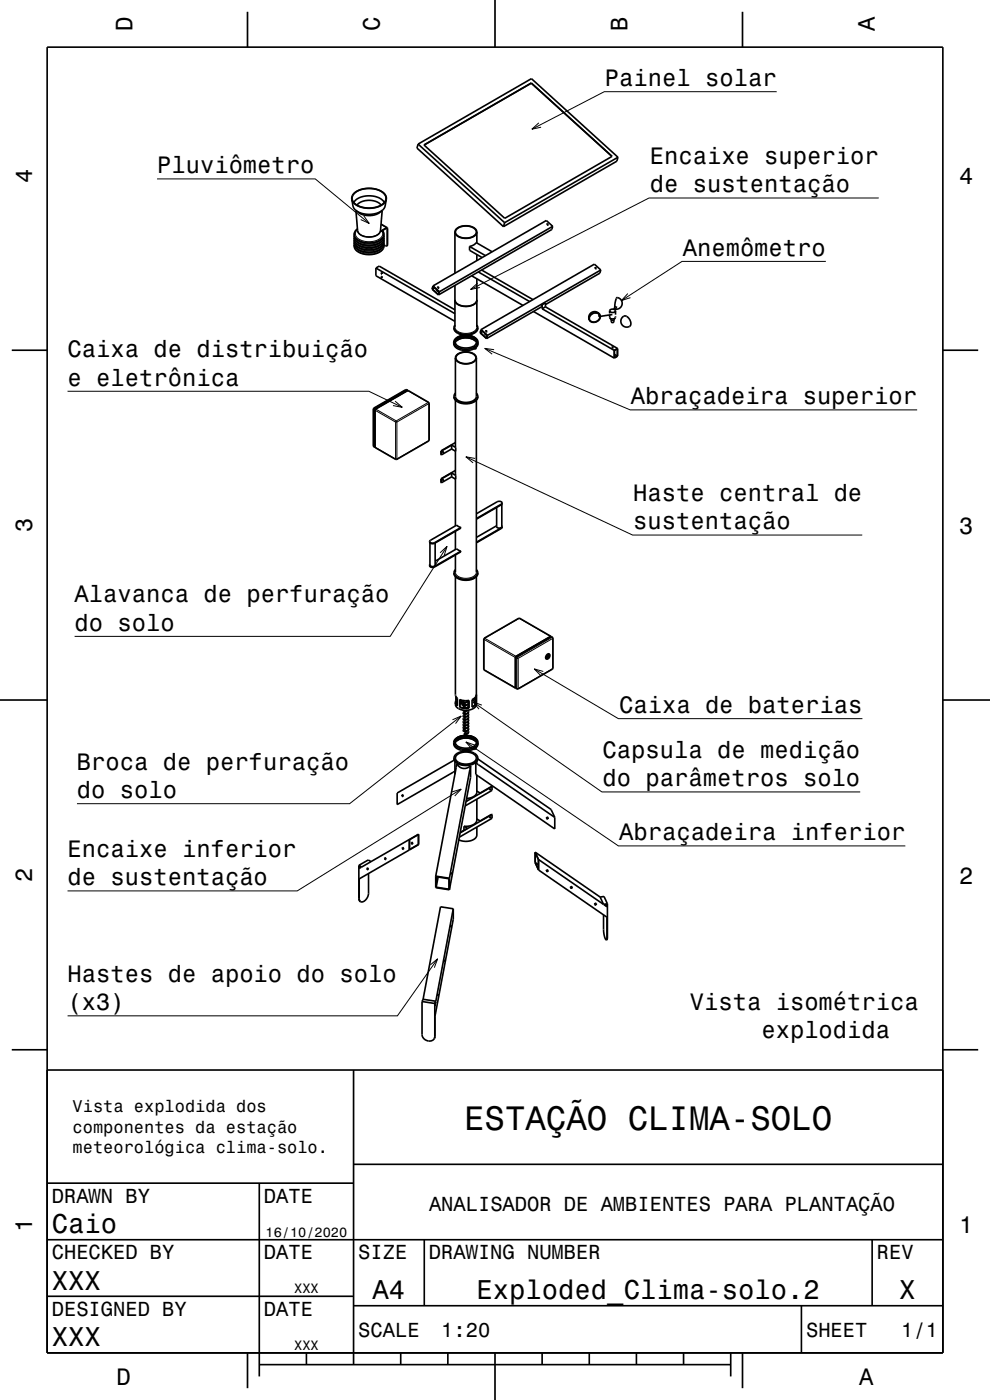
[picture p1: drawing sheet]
<svg xmlns="http://www.w3.org/2000/svg" width="210mm" height="297mm" viewBox="0 0 210 297" stroke-linecap="round" stroke-linejoin="round" font-family="sans-serif">
<g fill="none" stroke="#000" stroke-width=".35">
<path d="M10 10h190v277h-190zM52.5 2.5v7.5M105 0v10M112.7 17.6l-22.8 13.2M112.7 17.6l17.1 15.6-22.7 13.1-17.2-15.5M112.7 17.6l-22.7 13.2M157.5 2.5v7.5M88.7 30.6l24-13.9 18.4 16.7M88.7 30.6l-.3 .8 18.4 16.7M88.7 30.6l18.3 16.6M131.1 33.4l-.3 .8-24 13.9M131.1 33.4l-24.1 13.8"/>
<path d="M74.6 42.3a3.5 3.5 0 0 0 3.8 1.9 3.4 3.4 0 0 0 3.5-1.9M74.6 42.3a2.33 2.33 0 0 1 2.4-2.2 4.6 4.6 0 0 1 4.9 1.5v.7M74.6 42.3l.3 1.5 .6 .8M75 43a4.4 4.4 0 0 1 5.3-1.1l.7 .4 .5 .7M75.2 51.9v.7l.7 .8 .9 .4 1.2 .2h1.1l1-.3 1.1-.8 .2-1 .6 .3M75.2 50v.7l.7 .7 1 .5 1.2 .2 1.3-.2 1.2-.4 .7-.8 .1-.7M75.2 50.5l.1 .7 .6 .7 1 .5 1.3 .1 1.4-.1 1.1-.5 .6-.7 .1-.7M75.2 51l.1 .7 .6 .7 1.1 .5 1.2 .1 1.4-.1 1-.5 .7-.7 .1-.7M75.2 51.4v.7l.7 .8 1.1 .5 1.2 .1 1.4-.1 1-.5 .7-.7 .1-.8M75.2 41a5.1 5.1 0 0 1 6.4 .3 1.58 1.58 0 0 1-1 2.4 4.9 4.9 0 0 1-5.7-1l-.2-.8zM75.5 44.6a5.1 5.1 0 0 0 5.6 0M75.5 44.6a4 4 0 0 0 3.5 1.1l.3-.1a3.4 3.4 0 0 0 1.8-1"/>
<path d="M75.5 44.7l.4 4.3 .6 .8a3.1 3.1 0 0 0 4.2-.7l.4-4.4M75.7 43.5a3.7 3.7 0 0 1 5.1 0M75.8 48.6a1.42 1.42 0 0 0-.6 1.5 1.42 1.42 0 0 0 1.2 1.1l1 .3 1.1 .1 1.8-.5 .8-.5 .3-.5v-.6l-.3-.6M79.7 56.9v1.6l16.8 9.7M79.7 56.9l.7-.4 16.1 9.2M79.7 56.9l16.8 9.6M80.7 49.2l1.4-.8-.1 3.8M80.8 47.5l1.3 .8M80.9 57.9l.1 .2zM80.9 58.7l.1 .2zM80.9 57.8l.2 .3M80.9 58.7l.2 .2"/>
<path d="M81.9 42.3l-.2 1.5-.6 .8M82.1 48.3l.1 3.6-.2 .3M82.1 48.3l-1.4 .8M96.5 49.2a2.09 2.09 0 0 1 2.5-1.3l.9 .1a1.46 1.46 0 0 1 1.2 1.2M96.5 49.2a2.11 2.11 0 0 0 2.5 1.4l.9-.2a1.45 1.45 0 0 0 1.2-1.2M96.5 49.2v8.8M96.9 48.5a3 3 0 0 1 4.1 .4 1.45 1.45 0 0 1-1.7 1.6 2.21 2.21 0 0 1-2.7-1.3zM99.6 52.3l.8-.3 .6-.5 3.4 1.9M99.6 52.3v.8l2.7 1.5M99.6 52.3l3.4 1.9M100.1 58.5l10.8 6.3M101.1 49.2v2.3"/>
<path d="M101.1 54v1.3M101.1 59.1v10.3M101.5 57.7l10.8 6.3M102.2 57.3l10.9 6.3M107 47.2l-.2 .9M116 47.6l.3 .1M116 47.6l.3 .1h-.3zM117.2 48l-.1 .7-24.1 13.9M117.2 48l-1.3-1.2-24.1 13.9M117.2 48l-24 13.9M126.2 56.9l.3 .1M126.2 56.8l.3 .1-.3 .1z"/>
<path d="M127.4 57.3l-24 13.9M127.4 57.3l-.2 .6-11.5 6.7M127.4 57.3l-1.3-1.3-24.1 13.9M2.5 74.3h7.5M91.8 60.7l-.1 .6 1.3 1.3M91.8 60.7l1.4 1.2M91.9 60.7l1.3 1.2-.2 .6-1.3-1.2zM92.2 61l-.5 .3M92.6 61.6l.3 .1M92.8 61.6h-.2M92.8 61l.3 .1M92.9 61.7h.1"/>
<path d="M93.2 61.9l-.2 .7M96.3 72.6a2.49 2.49 0 0 0 3 1.5l1.3-.4M96.3 72.6a1.71 1.71 0 0 0 1.7 1.7M96.3 69.5a2.48 2.48 0 0 0 3 1.4l1.1-.3a1.37 1.37 0 0 0 .9-1.1M96.3 69.5a2 2 0 0 0 2.3 1.6 2.38 2.38 0 0 0 2.7-1.5v-.1M96.5 69l-.2 .5M96.5 63.7a2.11 2.11 0 0 0 2.5 1.3l.9-.2a1.45 1.45 0 0 0 1.2-1.1M96.5 63.6a2.11 2.11 0 0 0 2.5 1.4l.9-.2a1.46 1.46 0 0 0 1.2-1.2M96.5 60.6v8.8M96.5 72.7a3.1 3.1 0 0 1 4.5-.2l.1 .2M96.5 72.2a3.5 3.5 0 0 1 4.6 0M96.6 75.9v8.2a2.28 2.28 0 0 0 3 1.2l.2-.1a1.44 1.44 0 0 0 1.2-1.1v-8.2"/>
<path d="M96.6 75.9a2.29 2.29 0 0 0 3 1.2h.2a1.44 1.44 0 0 0 1.2-1.2M96.6 75.9a2.28 2.28 0 0 1 3-1.2l.2 .1a1.44 1.44 0 0 1 1.2 1.1M96.8 73.2a3.5 3.5 0 0 0 3.7 .2M96.8 73.2a1.02 1.02 0 0 1-.2-1.1 1.02 1.02 0 0 1 .8-.7 3 3 0 0 1 3.7 .8v.6l-.3 .4M96.9 75.4a2.84 2.84 0 0 1 4 .2 1.4 1.4 0 0 1-1.7 1.5 2.03 2.03 0 0 1-2.5-1.2zM98 74.3h1.7M98 71.2h1.6M98 71.2l-.4 .1a1.1 1.1 0 0 0-1 .7 1.1 1.1 0 0 0 .2 1.2M98 71.2l-.9 .3a1.36 1.36 0 0 0-.8 1.1M99.6 71.2l.4 .1a1.12 1.12 0 0 1 1 .7 1.12 1.12 0 0 1-.2 1.2M99.6 71.2l.9 .3a1.42 1.42 0 0 1 .9 1.1M100.5 73.4l.1 .3"/>
<path d="M100.5 73.4h.1M100.5 74l-.8 .3M100.5 73.7h.1M100.5 73.7v.3M100.5 74h.1M100.5 73.7l.2 .4M100.5 74l.2 .1M100.6 73.9l.1 .1zM100.6 73.6v.1M100.6 73.7l.2 .3M100.7 73.6l.2 .4M100.7 73.9h.1"/>
<path d="M100.7 73.6h.1M100.7 73.6l.3 .2-.1 .2M100.8 73.2l-.3 .2M100.8 74l-.1 .1M100.9 74h.1M101.1 69l.2 .5M101.4 72.6a1.3 1.3 0 0 1-.7 1M101.4 72.6a1.17 1.17 0 0 1-.5 1.1M102 69.9l-.2 .7 1.4 1.2M102 69.9l1.4 1.3M102.4 70.3l-.5 .3 .2-.6 1.2 1.2-.1 .6M102.8 70.9l.3 .1"/>
<path d="M103 70.8l-.2 .1M103 70.3l.3 .1M103 70.2l.3 .1-.3 .1zM103.1 70.9v.1M103.4 71.2l-.2 .6M113.2 66.1l17.1 9.9M115 64.7l.7-.4v.8M115 64.7l-.1 .4-11.7 6.7M115 64.7v.8M115 65.5l15.3 8.8M115.7 65.1l15.3 8.8M115.7 65.1l-.7 .4"/>
<path d="M125.3 66.9a1.05 1.05 0 0 1 1.2-.5 1.05 1.05 0 0 1 .7 1 1.13 1.13 0 0 1-1.1 .9 1.13 1.13 0 0 1-1.1-.8zM127.3 66.8a1.29 1.29 0 0 1-.7 1.5 1.29 1.29 0 0 1-1.6-.4M127.3 66.8a1.28 1.28 0 0 0-1.6-.3 1.28 1.28 0 0 0-.7 1.4M127.3 66.8a1.25 1.25 0 0 0-1.7-.6 1.25 1.25 0 0 0-.6 1.7M129.3 65.9a.72 .72 0 0 1 1.3 0M129.3 65.9a.72 .72 0 0 0 1.3 0M129.3 66.8l.1 .7M129.3 65.9v.6M129.4 67.5l.6 .2 .5-.2M129.4 67.5l.5 .4h.3l.3-.4M129.7 67.8l.1 .6 .4-.1M129.8 73.7h.3"/>
<path d="M129.9 73.7l.2 .1h-.2zM129.9 66.7l-2.7 .4-.1-.2M130.2 68.3h.1M130.2 67.8v.5M130.3 74.3v1.7M130.3 74.4v1.5l.7-.4M130.3 75.2l.7 .3M130.4 65.2l.1-1.3a.55 .55 0 0 1 .2-.6 .55 .55 0 0 1 .6-.1 1.25 1.25 0 0 1 .6 1.5 1.25 1.25 0 0 1-1.3 .9M130.6 64.9l-.4 .7M130.6 67.1l-.1 .4M130.6 65.9v.9M130.8 65l-.3 .8"/>
<path d="M131 74v1.5M131 73.9v1.7l-.7 .4M131 73.9l-.7 .4M132.1 67.2a1.05 1.05 0 0 1 1.6 .8 .94 .94 0 0 1-.2 1.3 .94 .94 0 0 1-1.3-.1 1.25 1.25 0 0 1-.1-2zM200 74.3h7.5M79.5 94.9h.1M79.6 86.7l-.1 .3v7.9M79.7 86.8l6.8-3.9 4.4 2.5 .1 8-6.9 4.1-4.5-2.5v-8zM86.5 82.8l-7 4.1v8M86.5 82.8h-.1M86.5 82.8l-.4-.1-6.9 4.1v7.8l.3 .3M93.5 95.7l.1 .8"/>
<path d="M93.5 95.7h.1M93.6 95.7v.8M93.9 95.8h.2l-.2 .2zM94 95.8l-.1 .2M95.8 94.4v.8M95.8 95.2l-2.2 1.3M95.8 94.4l-2.2 1.3M95.8 94.4l.9 .5M96.3 84.1a2.48 2.48 0 0 0 3 1.4l1.1-.3a1.37 1.37 0 0 0 .9-1.1M96.3 84.1a1.99 1.99 0 0 0 2.3 1.6 2.38 2.38 0 0 0 2.7-1.5v-.1M96.6 83.4l-.3 .7M96.6 84.9l.1 10"/>
<path d="M96.6 95.7l.1 5.2M96.6 93.9l-3.1 1.8M96.6 99.8l-3.1 1.8M96.7 94.9v.8l-.9-.5M101 83.4l.3 .7M101 84.9v36.5M91.2 115.2v4.7a.63 .63 0 0 0 1.1 0v-4.7M91.2 119.7l-.1 .2M93.5 101.6l.1 .8M93.5 101.6h.1M93.6 101.6v.8M93.9 101.8h.2l-.2 .1z"/>
<path d="M94 101.7l-.1 .2M95.8 100.4v.8M95.8 101.2l-2.2 1.2M95.8 100.4l-2.2 1.2M95.8 100.4l.9 .5M96.6 101.6v10M96.6 112.7v3.9M96.6 117.7v3.7M96.7 100.9v.8l-.9-.5M97.8 111.9l-5.6 3.3-.7 .1-.3-.2-.1-.2M97.8 111.9l-5.6 3.2-.7 .1-.4-.3M97.8 111.9l-.9-.5-5.6 3.2-.2 .3"/>
<path d="M97.8 116.9l-5.6 3.4h-.7l-.3-.1-.1-.3M97.8 116.9l-.9-.5-4.6 2.7M97.8 116.9l-5.6 3.2-.7 .1-.4-.3M105.3 111.5l-4.3 2.5M106.4 107v4.7a.64 .64 0 0 1-1.1 0v-4M106.4 111.6l.1 .1M106.5 106.7l-.2 .4-5.3 3M106.5 106.7l-.4-.3-.6 .1-4.5 2.5M106.5 106.7l-.2 .3-5.3 3M106.5 111.7l-.2 .4-5.3 3.1M106.5 111.7l-.2 .3-5.3 3M96.3 121.5a2 2 0 0 0 2.3 1.6 2.36 2.36 0 0 0 2.7-1.5v-.1"/>
<path d="M96.3 121.5a2.5 2.5 0 0 0 3.1 1.5l.9-.3a1.44 1.44 0 0 0 1-1.2M96.6 120.8l-.3 .7M96.6 122.3v25.1l.4 .7v1.7l-.4-.8M101 120.8l.3 .7M101 122.3v27.1a2.27 2.27 0 0 1-2.9 1.2h-.2a1.41 1.41 0 0 1-1.3-1.6M109.5 139.2l-.2 .3 .1 6.5M109.5 139.3l-.1 6.6M116.2 139.1l.3-.1 .1 .2-.4 .5-.2-.2zM116.5 139.1l-.5 .3M116.6 139.1l-.6 .3M116.6 139.1l-.6 .4M116.6 139.1l-.1-.2-.4 .2a.43 .43 0 0 0 0 .6h.2"/>
<path d="M116.6 139.1l-.3 .6M116.6 139.1v-.3a.58 .58 0 0 0-.7 .3 .58 .58 0 0 0 .1 .7l.3-.1M116.9 135l-7.4 4.3M116.9 135v.1M116.9 135l-7.4 4.2M116.9 135l-6.9-3.8-7.3 4.2v6.7l6.7 3.9M116.9 135.1l-7.5 4.4v6.5M116.9 135.1l.4 .3-.1 6.5-7.3 4.3-.5-.2M0 148.5h10M96.3 157.5a2.49 2.49 0 0 0 3 1.5l1.3-.4M96.3 157.5a1.71 1.71 0 0 0 1.7 1.7M96.5 157.6a3.1 3.1 0 0 1 4.3-.4l.3 .4"/>
<path d="M96.5 157.1a3.5 3.5 0 0 1 4.6 0M96.7 148.6l-.1 .4M96.7 147.8v.8M96.8 148.6a.8 .8 0 0 0 .2 1M96.8 148.6h-.1M96.8 147.9v.7M96.8 158.1a3.5 3.5 0 0 0 3.7 .2M96.8 158.1a1.02 1.02 0 0 1-.2-1.1 1.02 1.02 0 0 1 .8-.7 3 3 0 0 1 3.7 .8v.6l-.3 .4M97 148.8l-.3 .4M97.5 148.4l.9 .2h1.1v1.6l-1.1 .1-.9-.3zM97.5 150l1.2 .2h.8M97.5 149.2l.1 .2"/>
<path d="M97.8 149.2l-.2 .2M97.8 149.2h.1M97.8 148.5v.7M98 159.2h1.7M98 149.4h.1M98 148.6v.8M98 149.4l.1 .3M98 156.1h1.6M98 156.1l-.4 .1a1.1 1.1 0 0 0-1 .7 1.1 1.1 0 0 0 .2 1.2M98 156.1l-.9 .3a1.37 1.37 0 0 0-.8 1.1M98.2 149.5l-.1 .2M98.3 150v.2"/>
<path d="M98.3 149.5l-.2 .2M98.3 149.5h.1M98.3 148.6v.9M98.5 148.6l-.2 .1M98.6 154.7l-.3 .2M98.6 154.1l-.3 .2M98.6 153.5l-.3 .2M98.6 152.9l-.3 .2M98.6 152.3l-.3 .2M98.6 151.7l-.3 .2M98.6 151.1l-.3 .1M98.6 149.8l-.3 .2"/>
<path d="M98.6 149.2l-.3 .1M98.6 150.9l.1 4.4M98.6 149.1v1.1M98.7 155.3h.3M98.7 155.3l.1 .2M98.7 155.5l-.3 .2M99 150.2h.1M99.1 150.7l-.4 .1-.4-.1 .4 .2 .6-.2 .1 .2M99.3 155l.1 .2M99.3 154.3l.1 .3M99.3 153.7l.1 .3M99.3 153.1l.1 .3"/>
<path d="M99.3 152.5l.1 .3M99.3 151.9l.1 .3M99.3 151.3l.1 .2M99.3 149.4l.1 .3M99.3 148.8l.1 .3M99.3 150.1l.1 .1M99.4 148.6l-.5 .4-.6-.2M99.4 148.6l-.5 .4-.6-.1M99.4 155.2l-.3 .4-.7 .1M99.4 155.2l-.3 .5-.5 .1-.2-.1M99.4 154.6l-.5 .5h-.4l-.2-.2M99.4 154.6l-.1 .3-.4 .3-.5-.1-.1-.2"/>
<path d="M99.4 154l-.5 .4-.4 .1-.2-.2M99.4 154l-.1 .3-.3 .2h-.6l-.1-.2M99.4 153.4l-.5 .4h-.4l-.2-.1M99.4 153.4l-.1 .3-.3 .2h-.6l-.1-.2M99.4 152.8l-.5 .4h-.4l-.2-.1M99.4 152.8l-.1 .3-.4 .2h-.5l-.1-.2M99.4 152.2l-.5 .4h-.4l-.2-.1M99.4 152.2l-.1 .3-.3 .2h-.6l-.1-.2M99.4 151.5l-.5 .5h-.4l-.2-.1M99.4 151.5l-.1 .4-.4 .2h-.5l-.1-.2M99.4 150.9l-.5 .5h-.4l-.2-.2M99.4 150.9l-.1 .4-.3 .2h-.6l-.1-.3"/>
<path d="M99.4 149.7l-.5 .5h-.4l-.2-.2M99.4 149.7l-.1 .3-.3 .2M99.4 149.1l-.5 .4h-.6M99.4 149.1l-.1 .3-.3 .2-.5 .1-.2-.2M99.6 156.1l.4 .1a1.12 1.12 0 0 1 1 .7 1.12 1.12 0 0 1-.2 1.2M99.6 156.1l.9 .3a1.42 1.42 0 0 1 .9 1.1M100.1 148.4l.6 .4 .2 .4M100.5 158.3l.1 .3M100.5 158.3l.2 .2M100.5 158.3h.1M100.5 158.9l-.8 .3M100.5 158.6v.3"/>
<path d="M100.5 158.6h.1M100.5 158.9h.1M100.5 148.2l.4 .3M100.5 158.6l.2 .4M100.5 158.9l.2 .1M100.6 158.8l.1 .1zM100.6 158.5v.1M100.6 158.6l.2 .3M100.7 158.5l.2 .4M100.7 158.8h.1M100.7 158.5h.1M100.7 158.5l.3 .2-.1 .2"/>
<path d="M100.8 158.1l-.3 .2M100.8 158.9l-.1 .1M100.9 147.9v.7l-.4-.4M100.9 158.9h.1M100.9 147.7v1.3a1.15 1.15 0 0 1-.8 1M101 147.7l-.9 .7v1.6a.93 .93 0 0 0 .8-1M101 147.4v.3M101.4 157.5a1.3 1.3 0 0 1-.7 1M101.4 157.5a1.17 1.17 0 0 1-.5 1.1M109.4 146h.1M109.4 145.9v.1M200 148.5h10"/>
<path d="M85.3 168.6l.2 .1v.3zM85.3 168.6l.2 .3M85.4 179.8l.2 .4M85.4 179.8v.3l.2 .1M85.4 179.8l.2 .3M86.8 178.1l2-1.1v2.2l-2 1.1M86.8 178.1v2.2M86.8 178.1l-10.1 5.8-.6-.3M86.9 178.1l1.8-1v2l-1.8 1.1zM87.3 178.7l.2 .2v.2zM87.3 178.7l.2 .3M96.3 160.8a2.5 2.5 0 0 0 3.1 1.4l.9-.2a1.44 1.44 0 0 0 1-1.2"/>
<path d="M96.3 160.8a2.46 2.46 0 0 1 3-1.4l1.1 .3a1.39 1.39 0 0 1 .9 1.1M96.3 160.8a2 2 0 0 0 2.3 1.6 2.36 2.36 0 0 0 2.7-1.5v-.1M96.4 161.2l-12.2 7v2.5l12.3-7.1M96.5 161.5v2.7M96.9 160.1a3 3 0 0 1 4.1 .4 1.45 1.45 0 0 1-1.7 1.6 2.21 2.21 0 0 1-2.7-1.3zM98.4 175.3l.8 .4-1.6 .9M98.4 176.1h.1M98.4 175.3v.8M98.9 169.7l.3 .1-.3 .2M99.8 162.5a1.78 1.78 0 0 1-2.9-.5l-4.5 23.9M99.8 162.5l-4.5 23.8M99.8 162.5v2.4l-4.5 23.9"/>
<path d="M100.9 161.8v2.5l16.8 11.6v-2.5M100.9 161.8l16.8 11.6M101.1 175.5v1.6a2.08 2.08 0 0 1-2.4 1.4l-1.4-.3M101.1 164.4v3.6a1.98 1.98 0 0 1-2.1 1.4M101.1 169.5v4.5a2.1 2.1 0 0 1-2.4 1.3h-.3M101.1 161.5v.3h-.2M101.3 161l15.6 10.7 .8 1.7M104 167.4h.1l-.2 .2zM104 173.3h.1l-.2 .2zM104.1 167.3l-.2 .3M104.1 173.3l-.2 .2M104.4 166.9l-5.5 3.1"/>
<path d="M104.4 166.9v.8l-5.7 3.3M104.4 172.8v.8l-7 4M104.4 166.9l-2.5 1.3-.8-.4M104.4 172.8l-6.8 3.9M104.4 172.8l-2.5 1.4-.8-.4M115.9 173.5l.2-.1 .2 .2-.2 .1zM116 173.5l.2 .1M116.3 173.4l-.2 .2h-.2M76.1 183.6v7l.1 .4 .3 .3M76.2 183.7l.5 .3-.5 .2zM77.9 184.1l.2 .2v.2l-.2-.1zM77.9 184.1l.2 .4"/>
<path d="M78.2 185.3v4.2a1.7 1.7 0 0 1-1.7 1.8M78.7 182.8l-.6-.4-2 1.2M81.6 182l.2 .3h-.1zM81.7 182l.1 .3M86.8 180.3l-10.6 6.2v4.1l.3 .7M92.4 185.9v2.4l2.9 .5M92.4 185.9l2.9 .4M92.5 186l2.7 .4v2.2l-2.7-.4zM92.9 186.1l-.4 2.1M95.3 186.3v2.5M95.6 196.4v.2M95.7 196.3l-.1 .4z"/>
<path d="M95.8 185.1l-.1 .4zM96.1 192.8v2.2l-3.8 20.7-.2 4.6M96.1 192.8l-2.7-.4-3.7 19.6M96.1 192.8l-3.7 19.6M113.5 180.8v2.2l.7 1.6M113.5 180.8l.7 1.6M113.5 180.8l13.8 9.5M114.2 183.5l-.7-.5 .7 1.5M114.2 184.6l14.5 10v4.2l-.1 .6M114.2 184.6v-2.3l13.8 9.6M115.9 184.7l.2-.1 .2 .1-.2 .2zM115.9 184.6l.3 .2"/>
<path d="M116.2 184.6h.1M116.2 184.6l-.1 .2h-.2M121 188.2l.2-.1 .2 .2-.2 .1zM121.1 188.2l.2 .1M121.4 188.2l-.2 .2-.2-.1M126.2 191.7l.1-.1 .2 .2-.2 .2zM126.2 191.7l.2 .2M126.5 191.7h.1M126.5 191.7l-.2 .2h-.2M127.3 190.3l.7 1.6M127.3 190.3l.8-.1 .7 1.5M128 194.1v3.6l.3 1.1 .3 .6"/>
<path d="M128.1 191.9l.6-.1v.6zM128.5 191.9l.2 .5M128.8 191.7v7.1v.5l-.2 .1M128.8 191.7l-.8 .2M89.5 212.5v7a1.48 1.48 0 0 0 1.1 1.3 1.48 1.48 0 0 0 1.5-.5M89.5 212.5l2.7 .4M89.7 212l2.7 .4M89.7 212l-.2 .5M92.2 212.9l-.1 7.4M92.4 212.5l-.1 .9zM92.4 212.4l-.2 .5M92.9 211v.2"/>
<path d="M92.9 210.9v.4zM94.3 203.7l-.1 .2M94.3 203.6l-.1 .4zM2.5 222.7h7.5M10 227h190M75 227v62.5M200 222.7h7.5M10 251h65M55 251v41M75 247h125M10 275h65M10 263h190"/>
<path d="M75 277h125M90 263v14M170 277v10M185 263v14M52.5 287v7.5M55 289.5h100M65 287v2.5M85 287v2.5M95 287v2.5M105 287v10M115 287v2.5M125 287v2.5"/>
<path d="M135 287v2.5M145 287v2.5M155 287v5M157.5 287v7.5"/>
</g>
<g fill="none" stroke="#000" stroke-width=".21">
<path d="M164.8 19.5h-36.6l-15.4 7.9M33.3 38h33.6l11.4 9.4M114.3 26.1l-1.5 1.3 2-.4M75.2 50a2.21 2.21 0 0 0 2.3 1.9 3.5 3.5 0 0 0 3.9-1.5v-.4M75.2 50.5a2.21 2.21 0 0 0 2.3 1.9 3.5 3.5 0 0 0 3.9-1.5v-.4M75.2 51a2.21 2.21 0 0 0 2.3 1.9 3.5 3.5 0 0 0 3.9-1.5v-.4M75.2 51.5a2.21 2.21 0 0 0 2.3 1.9 3.5 3.5 0 0 0 3.9-1.5v-.4M75.2 52a2.21 2.21 0 0 0 2.3 1.9 3.5 3.5 0 0 0 3.9-1.5v-.4M75.5 50.6a3.9 3.9 0 0 0 5.5 0M75.5 51.1a3.9 3.9 0 0 0 5.5 0M75.5 51.6a3.9 3.9 0 0 0 5.5 0M75.5 52.1a3.9 3.9 0 0 0 5.5 0"/>
<path d="M75.5 52.6a3.9 3.9 0 0 0 5.5 0M75.8 48.6a1.39 1.39 0 0 0-.6 1.4 1.39 1.39 0 0 0 1.2 1.1 4.3 4.3 0 0 0 4.9-.8l.1-.7-.3-.7M75.8 48.7a1.28 1.28 0 0 0-.3 1.3 1.28 1.28 0 0 0 1 .9 3.8 3.8 0 0 0 4.6-.9l.1-.4-.2-.6M75.9 48.9a2.67 2.67 0 0 0 3.4 1.2l.4-.1a1.45 1.45 0 0 0 1-1.1M77.2 45.8l1.1 1.6-1.8-.8M80.8 47.6l1.2 .7M82 48.4l.1 .1M82.2 51.9l-.1 .1M175.2 55.5h-30.5l-12.9 8.3M186.4 42h-48.7l-37.9 19.4M96.5 69.4a2.3 2.3 0 0 0 2.9 1.3l.5-.1a1.5 1.5 0 0 0 1.2-1.2M96.5 69a1.25 1.25 0 0 0 1.1 1.8 3.1 3.1 0 0 0 3.7-1.1l-.2-.7"/>
<path d="M100.7 73.7v.1M100.9 73.7h-.1M101.3 60.1l-1.5 1.3 2-.4M102.8 73.9l30.9 13.1h60.8M104.8 74.2l-2-.3 1.6 1.2M127.1 67v.1zM127.1 66.9l.1 .2M133.2 62.3l-1.4 1.5 1.9-.7M14.3 83h63.9l7.1 3.4M79.2 94.6v.1M79.2 86.8h.1M79.2 94.7l.3 .1"/>
<path d="M79.2 94.7l.1 .1M79.2 86.8l.3 .2M79.2 86.8v7.9M79.3 86.6h.1M79.4 86.6l-.2 .2M79.4 86.6l.2 .1M79.5 94.8h.1M79.5 86.9l.1 .1M79.6 94.9l4.3 2.5M79.6 87l4.3 2.5M79.6 86.8h.1M79.7 86.8l4.3 2.5"/>
<path d="M83.8 85.1l1.5 1.3-1.9-.4M83.9 89.5h.3M83.9 97.4h.3M83.9 89.5v7.9M83.9 97.4v.1M84 89.3l.2 .2M84 89.3l-.1 .2M84.2 89.5v7.9M84.2 97.4l-.1 .1M86.1 82.7h.1M86.2 82.7l.2 .1M86.2 82.7l-6.8 3.9"/>
<path d="M86.3 82.7h-.1M86.4 82.8l.1 .1M86.5 82.9l4.3 2.5M90.8 85.4l.2 .2M90.8 85.4l-6.8 3.9M90.9 85.4h-.1M91 85.6l-6.8 3.9M91 85.6v7.9M91 93.5l-6.8 3.9M91 93.5h-.1M91 85.5v.1M91 93.4v.1"/>
<path d="M98.8 96.9l35.4 16.6h48.7M100.8 97.3l-2-.4 1.6 1.3M92.2 115.1v.1M93.4 117.3l1.4-1.4-.6 1.9M94.8 115.9l-12 19.1h-67M106.3 107v.1M106.3 112v.1M92.2 120.1v.2M96.6 121a1.24 1.24 0 0 0 1.2 1.8 2.8 2.8 0 0 0 3.4-1.1l-.2-.7M96.6 121.4a2.28 2.28 0 0 0 3 1.2h.2a1.43 1.43 0 0 0 1.2-1.2M102.6 135.6h.1M102.7 135.6v6.5"/>
<path d="M102.7 135.6l6.6 3.9M102.7 135.4h.1M102.8 135.4l-.1 .2M102.8 135.4l6.7 3.9M109.4 139.5l.2 .2M109.6 139.3l.2 .1M109.6 139.7h.3M109.6 139.7v6.4M109.8 139.4l-.2 .3M109.8 139.4l.1 .3M109.9 139.7v6.4M110 131.2h.1"/>
<path d="M110.1 131.2l-7.3 4.2M110.1 131.2l6.7 3.8M110.2 131.2h-.1M116.8 135.1h.1M116.9 135.1l.2 .1M117.1 135.2l.1 .2M117.1 135.2l-7.3 4.2M117.2 135.2h-.1M117.2 135.4l-7.3 4.3M117.2 135.4v6.5M117.3 135.4h-.1M96 152.7l1.8-.8-1.2 1.6"/>
<path d="M97.7 148.5v.8M97.8 148.5v.7v-.7M97.8 151.9l-23.6 18.6h-57.9M98 148.6v.8M98.2 148.6v.9M98.8 157.4l32.4 22.1h60.8M100.3 148.9l27.4 19.1h54.8M100.7 158.1l-1.9-.7 1.3 1.5M100.9 158.6l-.2 .1M102.2 149.6l-1.9-.7 1.3 1.5M102.6 142l.1 .1M102.7 142.1h.1"/>
<path d="M102.7 142.1l6.6 3.8M109.4 145.9h.1M109.4 146l.2 .1M109.6 146.1h.3M109.6 146.1l.1 .1M109.9 146.1v.1M113.3 141.9l17.9 10.6h51.7M115.3 142.4l-2-.5 1.4 1.4M117.2 141.9l-7.3 4.2M117.2 141.9h.1M117.3 141.8l-.1 .1M95.9 168l1.9-.6-1.3 1.5"/>
<path d="M97.8 167.4l-34.7 21.6h-48.8M98 162.3h1.6M76.1 190.6h.1M128.8 198.8h-.1M91.3 204.7l1.5-1.3-.7 1.9M92.3 219.8l-.1 .1M92.8 203.4l-8.5 12.1h-70"/>
</g>
<text font-size="7.2" x="98.5" y="239.6">ESTAÇÃO CLIMA-SOLO</text>
<g font-size="5.8">
<text x="11" y="261.6">Caio</text>
<text x="11" y="273.6">XXX</text>
<text x="79" y="275.6">A4</text>
<text x="101.1" y="275.6">Exploded_Clima-solo.2</text>
<text x="190.8" y="275.6">X</text>
<text x="11" y="285.6">XXX</text>
</g>
<g font-size="5">
<text x="28.1" y="6.5" transform="rotate(-90 28.1 6.5)">D</text>
<text x="80.6" y="6.5" transform="rotate(-90 80.6 6.5)">C</text>
<text x="133.1" y="6.5" transform="rotate(-90 133.1 6.5)">B</text>
<text x="185.6" y="6.5" transform="rotate(-90 185.6 6.5)">A</text>
<text x="128.3" y="18.3">Painel solar</text>
<text x="137.8" y="34.8">Encaixe superior</text>
<text x="6.8" y="38.7" transform="rotate(-90 6.8 38.7)">4</text>
<text x="33.3" y="36.8">Pluviômetro</text>
<text x="137.8" y="40.8">de sustentação</text>
<text x="203.5" y="39">4</text>
<text x="144.8" y="54.3">Anemômetro</text>
<text x="14.3" y="75.8">Caixa de distribuição</text>
<text x="14.3" y="81.8">e eletrônica</text>
<text x="133.8" y="85.8">Abraçadeira superior</text>
<text x="134.3" y="106.3">Haste central de</text>
<text x="6.8" y="112.9" transform="rotate(-90 6.8 112.9)">3</text>
<text x="134.3" y="112.3">sustentação</text>
<text x="203.5" y="113.2">3</text>
<text x="15.8" y="127.8">Alavanca de perfuração</text>
<text x="15.8" y="133.8">do solo</text>
<text x="131.3" y="151.3">Caixa de baterias</text>
<text x="127.8" y="160.8">Capsula de medição</text>
<text x="16.3" y="163.3">Broca de perfuração</text>
<text x="127.8" y="166.8">do parâmetros solo</text>
<text x="16.3" y="169.3">do solo</text>
<text x="131.3" y="178.3">Abraçadeira inferior</text>
<text x="14.3" y="181.8">Encaixe inferior</text>
<text x="6.8" y="187.1" transform="rotate(-90 6.8 187.1)">2</text>
<text x="14.3" y="187.8">de sustentação</text>
<text x="203.5" y="187.4">2</text>
<text x="14.3" y="208.3">Hastes de apoio do solo</text>
<text x="14.3" y="214.3">(x3)</text>
<text x="146.3" y="214.3">Vista isométrica</text>
<text x="161.5" y="220.3">explodida</text>
<text x="6.8" y="261.3" transform="rotate(-90 6.8 261.3)">1</text>
<text x="203.5" y="261.6">1</text>
<text x="24.7" y="293.8">D</text>
<text x="182.2" y="293.8">A</text>
</g>
<g font-size="4.3">
<text x="11" y="255.2">DRAWN BY</text>
<text x="56" y="255.2">DATE</text>
<text x="91" y="257">ANALISADOR DE AMBIENTES PARA PLANTAÇÃO</text>
<text x="11" y="267.2">CHECKED BY</text>
<text x="56" y="267.2">DATE</text>
<text x="76" y="267.2">SIZE</text>
<text x="91" y="267.2">DRAWING NUMBER</text>
<text x="186" y="267.2">REV</text>
<text x="11" y="279.2">DESIGNED BY</text>
<text x="56" y="279.2">DATE</text>
<text x="76" y="283.6">SCALE</text>
<text x="93.6" y="283.6">1:20</text>
<text x="171" y="283.6">SHEET</text>
<text x="191.2" y="283.6">1/1</text>
</g>
<g font-size="3.6">
<text x="15.4" y="236">Vista explodida dos</text>
<text x="15.4" y="240.3">componentes da estação</text>
<text x="15.4" y="244.6">meteorológica clima-solo.</text>
</g>
<g font-size="2.9">
<text x="56.3" y="262.3">16/10/2020</text>
<text x="62.4" y="274.3">XXX</text>
<text x="62.4" y="286.3">XXX</text>
</g>
</svg>
